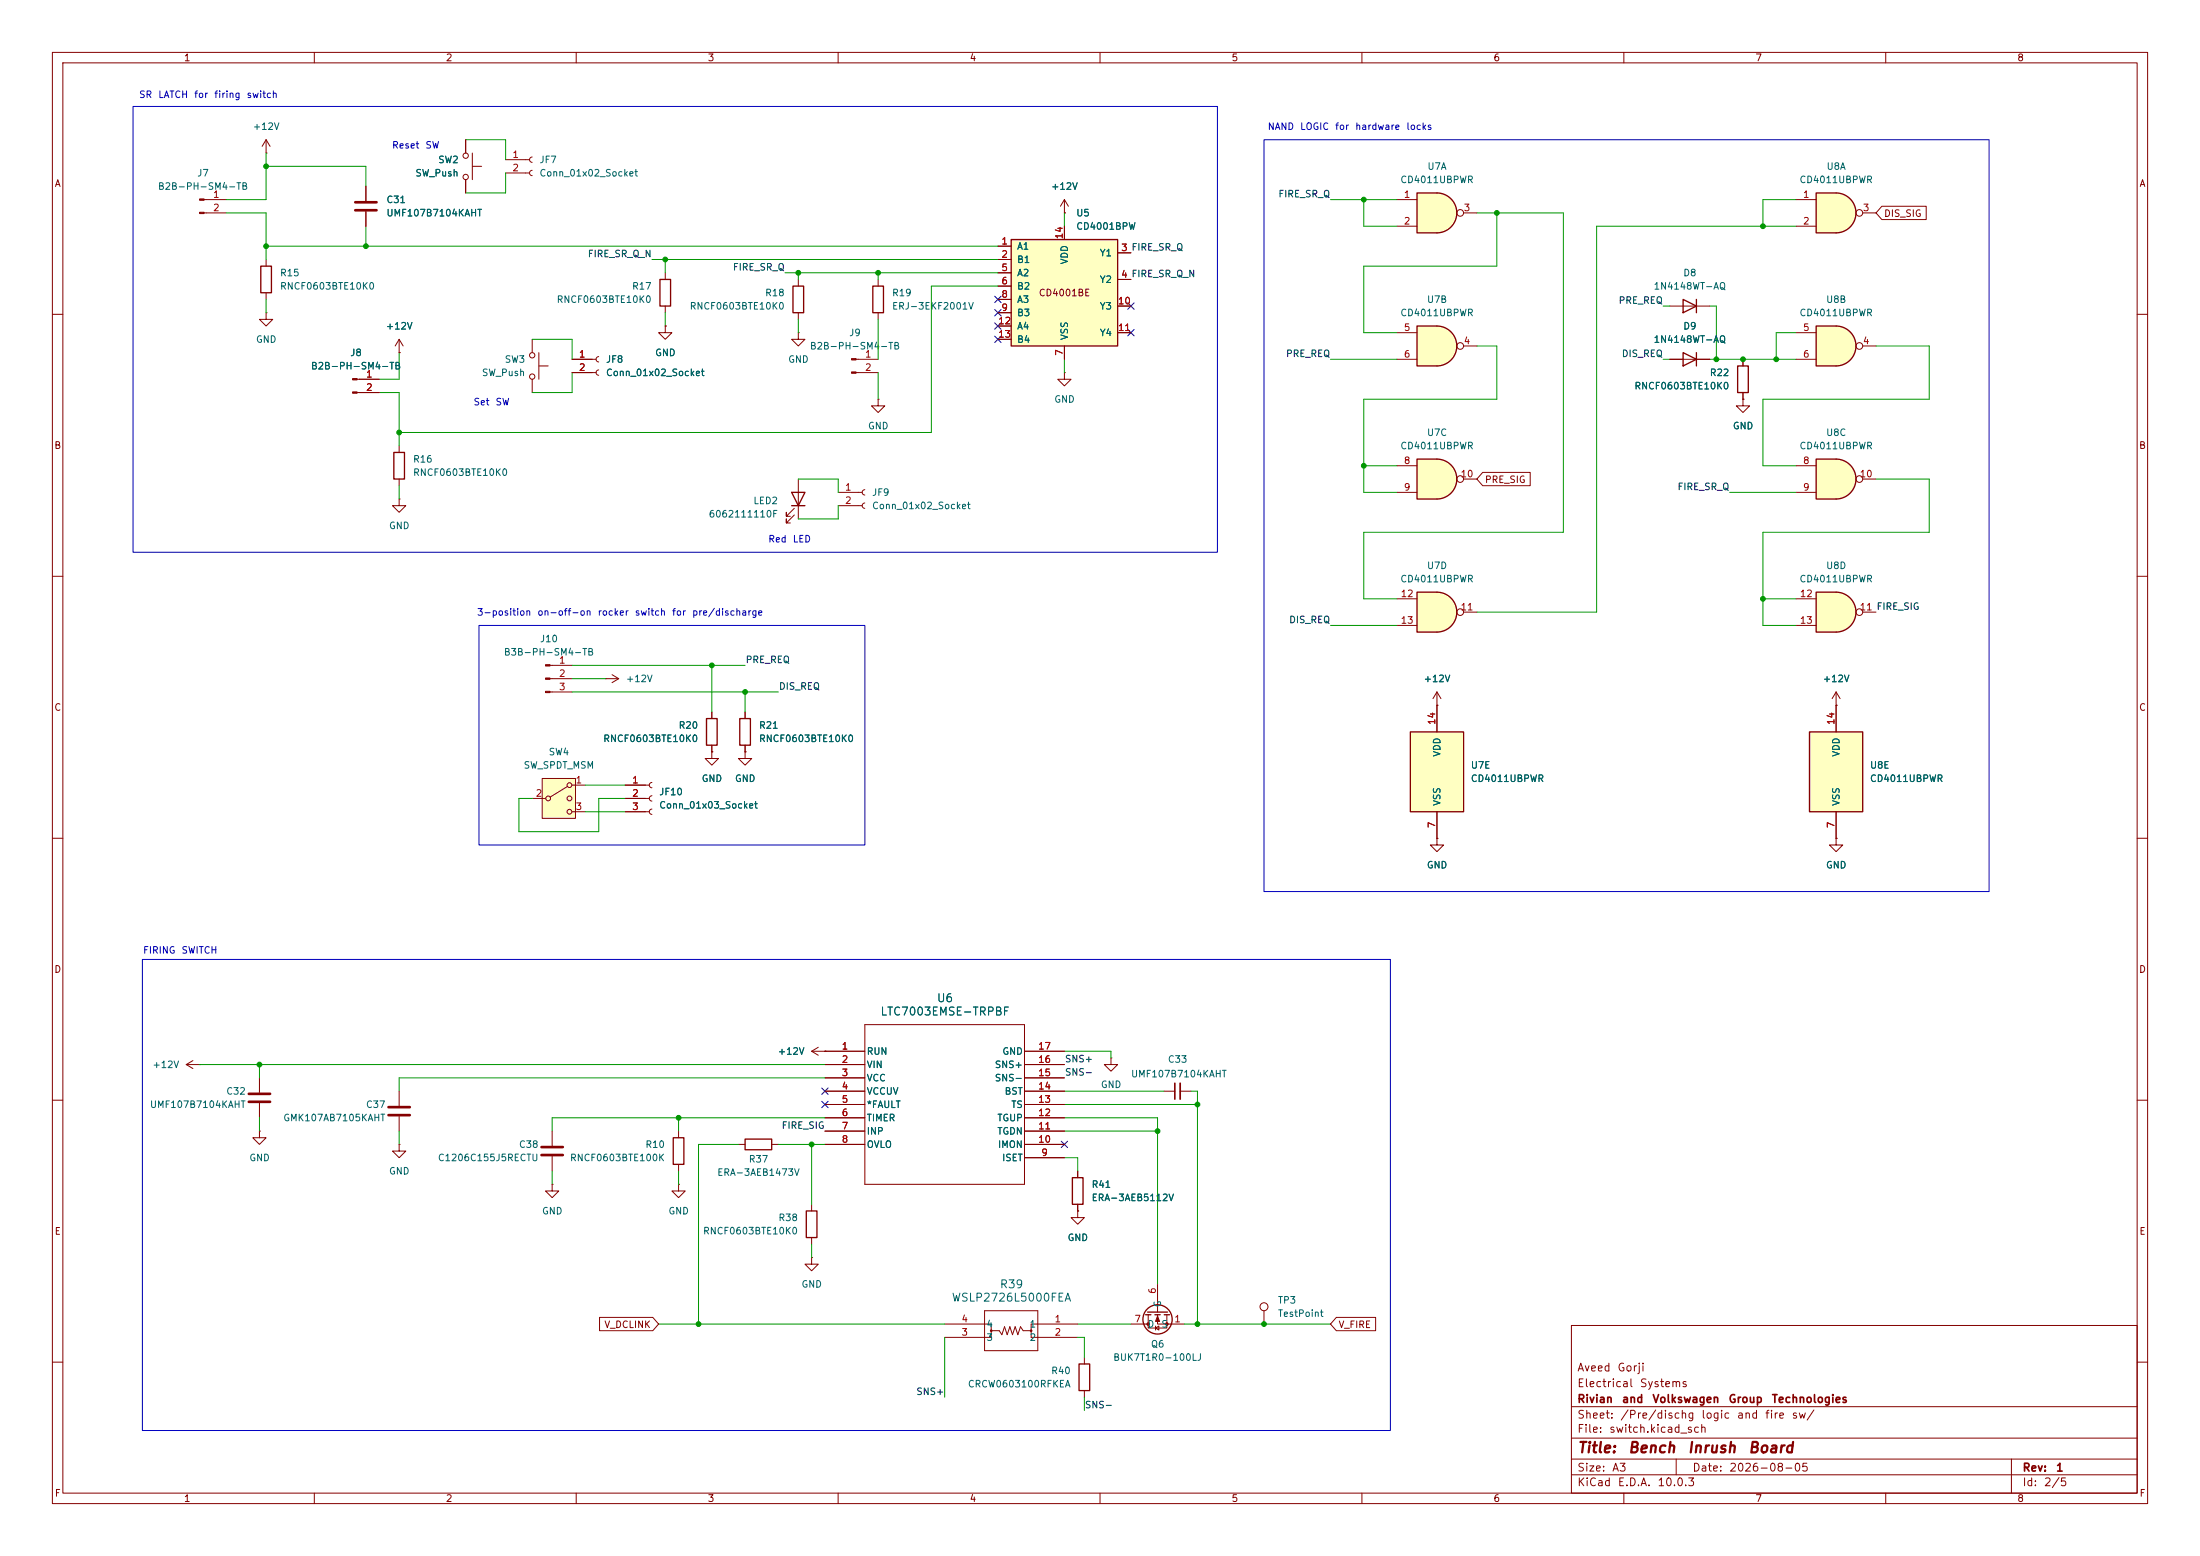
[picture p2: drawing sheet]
<svg xmlns="http://www.w3.org/2000/svg" width="420mm" height="297mm" viewBox="0 0 420 297" stroke-linecap="round" stroke-linejoin="round" font-family="sans-serif">
<g fill="none" stroke="#840000" stroke-width=".19">
<path d="M10 10h400v277h-400zM12 12h396v273h-396zM60 10v2M110 10v2M160 10v2M210 10v2M260 10v2M310 10v2M360 10v2M69.8 35.6v2.8M69.8 40.4v2.8M10 60h2"/>
<path d="M408 60h2M10 110h2M408 110h2M10 160h2M408 160h2M10 210h2M408 210h2M300 253h108v32h-108zM10 260h2M300 278.5h108M300 274.5h108M300 268.5h108"/>
<path d="M320 278.5v3M384 278.5v6.5M408 260h2M60 285v2M110 285v2M160 285v2M210 285v2M260 285v2M300 281.5h108M310 285v2M360 285v2"/>
</g>
<path d="M67.8 38.6h4.1M67.8 40.1h4.1" fill="none" stroke="#840000" stroke-width=".51"/>
<path d="M274.3 113a3.8 3.8 0 0 1 3.8 3.8 3.8 3.8 0 0 1-3.8 3.9z" fill="#ffffc2" stroke="#ffffc2" stroke-width=".19"/>
<path d="M270.5 113h3.8v7.7h-3.8z" fill="#ffffc2"/>
<path d="M270.5 113h3.8a3.8 3.8 0 0 1 3.8 3.8 3.8 3.8 0 0 1-3.8 3.9h-3.8z" fill="none" stroke="#840000" stroke-width=".25"/>
<g fill="none" stroke="#840000" stroke-width=".19">
<path d="M266.7 114.3h3.8M266.7 119.4h3.8M279.4 116.8h2.5"/>
<circle cx="278.8" cy="116.8" r=".63"/>
</g>
<path d="M269.2 139.7h10.2v15.2h-10.2z" fill="#ffffc2"/>
<path d="M151.1 94h2.6l-1.3 2.5zM151.1 96.5h2.6M269.2 139.7h10.2v15.2h-10.2zM206 260.3h2v5.1h-2z" fill="none" stroke="#840000" stroke-width=".25"/>
<g fill="none" stroke="#840000" stroke-width=".19">
<path d="M163.4 68.6h4.2M163.4 71.1h4.2M151.6 98.3l-1.5 1.5v-.7v.7h.8M151.6 97l-1.5 1.6v-.8v.8h.8M152.4 91.4v7.7M105 129.5h4.2M105 127h4.2M105 132.1h4.2M115.6 129.5h.1M115.6 129.5h2.5M116.8 128.8l1.3 .7M118.1 129.5l-1.3 .8"/>
<path d="M274.3 134.6h.1M274.3 132.1v7.6M274.3 132.1l-.7 1.3M274.3 132.1l.8 1.3M350.5 134.6h.1M350.5 132.1l-.7 1.3M350.5 132.1l.8 1.3M350.5 132.1v2.5M274.3 154.9v5.1M207 259.1v1.2M207 265.4v1.3"/>
</g>
<g fill="#840000" stroke="#840000" stroke-width=".19">
<path d="M104.1 126.9h.9v.2h-.9z"/>
<path d="M104.1 129.4h.9v.3h-.9z"/>
<path d="M104.1 132h.9v.2h-.9z"/>
<path d="M162.6 68.5h.8v.2h-.8z"/>
<path d="M162.6 71h.8v.2h-.8z"/>
</g>
<path d="M345.4 139.7h10.2v15.2h-10.2z" fill="#ffffc2"/>
<path d="M345.4 139.7h10.2v15.2h-10.2z" fill="none" stroke="#840000" stroke-width=".25"/>
<path d="M350.5 134.6v5.1M350.5 154.9v5.1" fill="none" stroke="#840000" stroke-width=".19"/>
<path d="M350.5 113a3.8 3.8 0 0 1 3.8 3.8 3.8 3.8 0 0 1-3.8 3.9z" fill="#ffffc2" stroke="#ffffc2" stroke-width=".19"/>
<path d="M346.7 113h3.8v7.7h-3.8z" fill="#ffffc2"/>
<path d="M346.7 113h3.8a3.8 3.8 0 0 1 3.8 3.8 3.8 3.8 0 0 1-3.8 3.9h-3.8z" fill="none" stroke="#840000" stroke-width=".25"/>
<g fill="none" stroke="#840000" stroke-width=".19">
<path d="M342.9 114.3h3.8M342.9 119.4h3.8M355.6 116.8h2.5M350.5 160v1.3h1.3l-1.3 1.3-1.3-1.3h1.3M350.5 160h.1"/>
<circle cx="355" cy="116.8" r=".63"/>
</g>
<path d="M350.5 87.6a3.8 3.8 0 0 1 3.8 3.8 3.8 3.8 0 0 1-3.8 3.9z" fill="#ffffc2" stroke="#ffffc2" stroke-width=".19"/>
<path d="M346.7 87.6h3.8v7.7h-3.8z" fill="#ffffc2"/>
<path d="M346.7 87.6h3.8a3.8 3.8 0 0 1 3.8 3.8 3.8 3.8 0 0 1-3.8 3.9h-3.8z" fill="none" stroke="#840000" stroke-width=".25"/>
<g fill="none" stroke="#840000" stroke-width=".19">
<path d="M342.9 88.9h3.8M342.9 94h3.8M355.6 91.4h2.5"/>
<circle cx="355" cy="91.4" r=".63"/>
</g>
<path d="M350.5 36.8a3.8 3.8 0 0 1 3.8 3.8 3.8 3.8 0 0 1-3.8 3.9z" fill="#ffffc2" stroke="#ffffc2" stroke-width=".19"/>
<path d="M346.7 36.8h3.8v7.7h-3.8z" fill="#ffffc2"/>
<path d="M346.7 36.8h3.8a3.8 3.8 0 0 1 3.8 3.8 3.8 3.8 0 0 1-3.8 3.9h-3.8z" fill="none" stroke="#840000" stroke-width=".25"/>
<g fill="none" stroke="#840000" stroke-width=".19">
<path d="M342.9 38.1h3.8M342.9 43.2h3.8M355.6 40.6h2.5M35.6 203.2l1.2 .8M35.6 203.2h2.5M36.8 202.4l-1.2 .8M38.1 203.2h.1M49.5 205.7v2.8M49.5 210.6v2.8"/>
<circle cx="355" cy="40.6" r=".63"/>
</g>
<path d="M47.5 210.3h4.1M47.5 208.8h4.1" fill="none" stroke="#840000" stroke-width=".51"/>
<path d="M350.5 62.2a3.8 3.8 0 0 1 3.8 3.8 3.8 3.8 0 0 1-3.8 3.9z" fill="#ffffc2" stroke="#ffffc2" stroke-width=".19"/>
<path d="M346.7 62.2h3.8v7.7h-3.8z" fill="#ffffc2"/>
<path d="M49.8 50.8h2v5.1h-2zM126 53.3h2v5.1h-2zM321.3 57.2l2.5 1.2-2.5 1.3zM323.8 57.2v2.5M321.3 67.3l2.5 1.3-2.5 1.3zM323.8 67.3v2.6M331.7 69.9h2.1v5h-2.1zM346.7 62.2h3.8a3.8 3.8 0 0 1 3.8 3.8 3.8 3.8 0 0 1-3.8 3.9h-3.8zM75.2 86.4h2v5h-2zM128.5 217.2h2.1v5h-2.1z" fill="none" stroke="#840000" stroke-width=".25"/>
<g fill="none" stroke="#840000" stroke-width=".19">
<path d="M39 38.1h4.2M50.8 29.2h.1M50.8 26.7v2.5M50.8 26.7l-.8 1.2M50.8 26.7l.8 1.2M88.9 26.7v2.5M88.9 34.3v2.5M90.2 31.8h1.7M90.2 29.2v5.1M96.5 30.5h4.6M96.5 33h4.6M101.6 30l-.4 .1-.1 .4 .1 .3 .4 .2"/>
<path d="M101.6 32.5l-.4 .2-.1 .3 .1 .4 .4 .1M39 40.6h4.2M50.8 59.7v1.3h1.3l-1.3 1.2-1.3-1.2h1.3M50.8 59.7h.1M50.8 49.5v1.3M50.8 55.9v1.3M127 52.1v1.2M127 58.4v1.3M318.8 58.4h7.6M68.2 72.4h4.2M68.2 74.9h4.2M76.2 67.3h.1"/>
<path d="M76.2 64.8v2.5M76.2 64.8l-.8 1.2M76.2 64.8l.8 1.2M101.6 64.8v2.5M101.6 72.4v2.5M102.9 69.9h1.7M102.9 67.3v5.1M109.2 68.6h4.6M109.2 71.1h4.6M114.3 68.1l-.4 .1-.1 .4 .1 .3 .4 .2M114.3 70.6l-.4 .2-.1 .3 .1 .4 .4 .1M318.8 68.6h7.6"/>
<path d="M332.7 76.2v1.3h1.3l-1.3 1.2-1.2-1.2h1.2M332.7 76.2h.1M332.7 68.6v1.3M332.7 74.9v1.3M342.9 63.5h3.8M342.9 68.6h3.8M355.6 66h2.5M76.2 95.3v1.2h1.3l-1.3 1.3-1.3-1.3h1.3M76.2 95.3h.1M76.2 85.1v1.3M76.2 91.4v1.3M160 94h4.6"/>
<path d="M160 96.5h4.6M165.1 93.5l-.4 .1-.1 .4 .1 .3 .4 .2M165.1 96l-.4 .2-.1 .3 .1 .4 .4 .1M129.5 215.9v1.3M222.2 208.3h2.1M225.3 208.3h2M105.4 226.1v1.2h1.3l-1.3 1.3-1.3-1.3h1.3M105.4 226.1h.1M129.5 226.1v1.2h1.3l-1.3 1.3-1.2-1.3h1.2M129.5 226.1h.1M129.5 222.2v1.3"/>
<circle cx="88.9" cy="29.7" r=".51"/>
<circle cx="88.9" cy="33.8" r=".51"/>
<circle cx="101.6" cy="67.8" r=".51"/>
<circle cx="101.6" cy="71.9" r=".51"/>
<circle cx="355" cy="66" r=".63"/>
</g>
<g fill="#840000" stroke="#840000" stroke-width=".19">
<path d="M67.3 72.3h.9v.2h-.9z"/>
<path d="M67.3 74.8h.9v.3h-.9z"/>
<path d="M38.1 38h.9v.2h-.9z"/>
<path d="M38.1 40.5h.9v.3h-.9z"/>
</g>
<path d="M224.3 206.8v3" fill="none" stroke="#840000" stroke-width=".3"/>
<path d="M225.3 206.8v3" fill="none" stroke="#840000" stroke-width=".33"/>
<path d="M274.3 62.2a3.8 3.8 0 0 1 3.8 3.8 3.8 3.8 0 0 1-3.8 3.9z" fill="#ffffc2" stroke="#ffffc2" stroke-width=".19"/>
<path d="M270.5 62.2h3.8v7.7h-3.8z" fill="#ffffc2"/>
<path d="M270.5 62.2h3.8a3.8 3.8 0 0 1 3.8 3.8 3.8 3.8 0 0 1-3.8 3.9h-3.8z" fill="none" stroke="#840000" stroke-width=".25"/>
<g fill="none" stroke="#840000" stroke-width=".19">
<path d="M266.7 63.5h3.8M266.7 68.6h3.8M279.4 66h2.5"/>
<circle cx="278.8" cy="66" r=".63"/>
</g>
<path d="M274.3 87.6a3.8 3.8 0 0 1 3.8 3.8 3.8 3.8 0 0 1-3.8 3.9z" fill="#ffffc2" stroke="#ffffc2" stroke-width=".19"/>
<path d="M270.5 87.6h3.8v7.7h-3.8z" fill="#ffffc2"/>
<path d="M270.5 87.6h3.8a3.8 3.8 0 0 1 3.8 3.8 3.8 3.8 0 0 1-3.8 3.9h-3.8zM134.9 137.2h2v5h-2zM141.2 137.2h2.1v5h-2.1zM142.2 217.4h5.1v2.1h-5.1zM153.9 231.1h2.1v5.1h-2.1z" fill="none" stroke="#840000" stroke-width=".25"/>
<g fill="none" stroke="#840000" stroke-width=".19">
<path d="M266.7 88.9h3.8M266.7 94h3.8M279.4 91.4h2.5M135.9 135.9v1.3M142.2 135.9v1.3M119.4 149.9h4.6M119.4 152.4h4.6M119.4 154.9h4.6M124.5 149.4l-.4 .1-.1 .4 .1 .3 .4 .2M124.5 151.9l-.4 .1-.1 .4 .1 .4 .4 .1M124.5 154.4l-.4 .2-.1 .3 .1 .4 .4 .1M135.9 143.5v1.3h1.3l-1.3 1.3-1.3-1.3h1.3"/>
<path d="M135.9 143.5h.1M135.9 142.2v1.3M142.2 143.5v1.3h1.3l-1.3 1.3-1.2-1.3h1.2M142.2 143.5h.1M142.2 142.2v1.3M141 218.4h1.2M147.3 218.4h1.3M154.9 229.9v1.2M154.9 236.2v1.3M154.9 240v1.3h1.3l-1.3 1.3-1.2-1.3h1.2M154.9 240h.1"/>
<circle cx="278.8" cy="91.4" r=".63"/>
</g>
<path d="M103.5 148.6h6.4v7.6h-6.4z" fill="#ffffc2"/>
<g fill="none" stroke="#840000" stroke-width=".19">
<path d="M203.2 38.1l-.8 1.3M203.2 38.1l.8 1.3M203.2 38.1v2.5M203.2 40.6h.1M101.6 152.4h2.5M103.5 148.6h6.4v7.6h-6.4zM108.3 150.1l-3.3 2M109.2 149.9h2.6M109.2 154.9h2.6M274.3 160v1.3h1.3l-1.3 1.3-1.3-1.3h1.3M274.3 160h.1M156.2 199.9l-1.3 .8"/>
<path d="M49.5 215.9v1.3h1.3l-1.3 1.2-1.2-1.2h1.2M49.5 215.9h.1M76.2 218.4v1.3h1.3l-1.3 1.3-1.3-1.3h1.3M76.2 218.4h.1M76.2 208.3v2.8M76.2 213.1v2.8M105.4 215.9v2.8M154.9 200.7l1.3 .7M154.9 200.7h2.6M157.5 200.7h.1M105.4 220.7v2.8"/>
<circle cx="104.6" cy="152.4" r=".46"/>
<circle cx="108.7" cy="154.9" r=".46"/>
<circle cx="108.7" cy="149.9" r=".46"/>
<circle cx="108.7" cy="152.4" r=".46"/>
</g>
<path d="M74.2 212.9h4M74.2 211.3h4M103.4 218.9h4M103.4 220.5h4" fill="none" stroke="#840000" stroke-width=".51"/>
<path d="M193 45.7h20.4v20.3h-20.4z" fill="#ffffc2"/>
<path d="M193 45.7h20.4v20.3h-20.4z" fill="none" stroke="#840000" stroke-width=".25"/>
<g fill="none" stroke="#840000" stroke-width=".19">
<path d="M190.5 47h2.5M190.5 49.5h2.5M190.5 52.1h2.5M190.5 54.6h2.5M190.5 57.2h2.5M190.5 59.7h2.5M203.2 43.2v2.5M213.4 48.3h2.5M213.4 53.3h2.5M213.4 58.4h2.5M190.5 62.2h2.5M190.5 64.8h2.5"/>
<path d="M203.2 71.1v1.3h1.3l-1.3 1.3-1.3-1.3h1.3M203.2 71.1h.1M203.2 66v2.6M213.4 63.5h2.5"/>
</g>
<path d="M274.3 36.8a3.8 3.8 0 0 1 3.8 3.8 3.8 3.8 0 0 1-3.8 3.9z" fill="#ffffc2" stroke="#ffffc2" stroke-width=".19"/>
<path d="M270.5 36.8h3.8v7.7h-3.8z" fill="#ffffc2"/>
<g fill="none" stroke="#840000" stroke-width=".25">
<path d="M270.5 36.8h3.8a3.8 3.8 0 0 1 3.8 3.8 3.8 3.8 0 0 1-3.8 3.9h-3.8zM151.4 54.6h2v5.1h-2zM166.6 54.6h2.1v5.1h-2.1zM204.7 224.8h2.1v5.1h-2.1zM218.7 251h1M219.1 250.4h3.8M220.5 251h1M222.2 251h1.1"/>
<circle cx="189.2" cy="254" r=".13"/>
<circle cx="196.8" cy="254" r=".13"/>
<circle cx="221" cy="251.8" r="2.79"/>
</g>
<g fill="none" stroke="#840000" stroke-width=".19">
<path d="M69.8 35.6v2.8M88.9 26.7v2.5M88.9 34.3v2.5M266.7 38.1h3.8M359.3 39.4h8.4v2.5h-8.4l-1.2-1.3zM69.8 40.4v2.8M152.4 53.3v1.3M152.4 59.7v1.3M167.6 53.3v1.3M167.6 59.7v1.3M190.5 47h2.5M190.5 49.5h2.5"/>
<path d="M190.5 52.1h2.5M190.5 54.6h2.5M190.5 57.2h2.5M190.5 59.7h2.5M203.2 40.6h.1M203.2 43.2v2.5M213.4 48.3h2.5M213.4 53.3h2.5M213.4 58.4h2.5M266.7 43.2h3.8M279.4 40.6h2.5M68.6 72.4h3.8"/>
<path d="M68.6 74.9h3.8M76.2 67.3h.1M109.2 68.6h3.8M109.2 71.1h3.8M127 62.2v1.3h1.3l-1.3 1.3-1.3-1.3h1.3M127 62.2h.1M152.4 63.5v1.3h1.3l-1.3 1.2-1.3-1.2h1.3M152.4 63.5h.1M167.6 76.2v1.3h1.3l-1.3 1.2-1.2-1.2h1.2M167.6 76.2h.1M190.5 62.2h2.5M190.5 64.8h2.5"/>
<path d="M203.2 66v2.6M213.4 63.5h2.5M318.8 68.6h2.5M323.8 68.6h2.6M332.7 76.2h.1M332.7 68.6v1.3M332.7 74.9v1.3M283.1 90.2h9v2.5h-9l-1.2-1.3zM135.9 135.9v1.3M142.2 135.9v1.3M274.3 134.6h.1M274.3 134.6v5.1"/>
<path d="M350.5 134.6h.1M350.5 134.6v5.1M119.4 149.9h3.8M119.4 152.4h3.8M119.4 154.9h3.8M135.9 143.5h.1M135.9 142.2v1.3M142.2 143.5h.1M142.2 142.2v1.3M274.3 154.9v5.1M350.5 154.9v5.1M274.3 160h.1"/>
<path d="M350.5 160h.1M165.1 195.6h30.5v30.5h-30.5zM157.5 200.7h.1M157.5 200.7h7.6M157.5 203.2h7.6M157.5 205.7h7.6M157.5 208.3h7.6M157.5 210.8h7.6M157.5 213.4h7.6M157.5 215.9h7.6M157.5 218.4h7.6M195.6 200.7h7.6"/>
<path d="M195.6 203.2h7.6M195.6 205.7h7.6M195.6 208.3h7.6M195.6 210.8h7.6M195.6 213.4h7.6M195.6 215.9h7.6M195.6 218.4h7.6M212.1 201.9v1.3h1.3l-1.3 1.3-1.3-1.3h1.3M212.1 201.9h.1M195.6 221h7.6M205.7 231.1v1.3h1.3l-1.3 1.3-1.2-1.3h1.2M205.7 231.1h.1"/>
<path d="M205.7 223.5v1.3M205.7 229.9v1.2M114.5 251.5h10.1l1.1 1.2-1.1 1.3h-10.1zM180.3 252.7h8.9v2.6h-8.9M188 250.2h10.1v7.6h-10.1zM189.2 254h1.6l.5 .8 .5-1.6 .5 1.6 .5-1.6 .5 1.6 .5-1.6 .5 1.6 .5-1.6 .5 .8h1.5M205.7 252.7h-8.9v2.6h8.9M215.9 252.7h3.3M219.2 251v2.5h3.6v-2.5M220.6 253.5l.6-.4v.8zM220.6 253.1v.8M221 251v1.7h5.1"/>
<path d="M221 245.1v5.3M241.3 250.2v2.5M255.1 251.5h7.5v2.5h-7.5l-1.1-1.3z"/>
<circle cx="278.8" cy="40.6" r=".63"/>
<circle cx="241.3" cy="249.4" r=".76"/>
</g>
<g fill="#840000" stroke="#840000" stroke-width=".19">
<path d="M221 251.2l.4 1h-.8z"/>
<circle cx="219.2" cy="252.7" r=".25"/>
<circle cx="222.8" cy="252.7" r=".25"/>
</g>
<g fill="none" stroke="#009600" stroke-width=".19">
<path d="M50.8 31.8h19v3.8M50.8 29.2v8.9h-7.6M88.9 26.7h7.6v3.8M96.5 33v3.8h-7.6M254 38.1h12.7M260.3 38.1v5.1h6.4M342.9 38.1h-6.4v5.1M43.2 40.6h7.6v8.9M50.8 57.2v2.5M50.8 47h139.7M69.8 43.2v3.8M124.5 49.5h66"/>
<path d="M127 49.5v2.6M127 59.7v2.5M149.9 52.1h40.6M152.4 52.1v1.2M167.6 52.1v1.2M190.5 54.6h-12.7v28h-101.6M203.2 40.6v2.6M281.9 40.6h16.5v61h-38.1v12.7h6.4M285.7 40.6v10.2h-25.4v12.7h6.4M317.5 58.4h1.3M326.4 58.4h1.3v10.2M342.9 43.2h-38.1v73.6h-22.9"/>
<path d="M72.4 74.9h3.8v10.2M76.2 67.3v5.1h-3.8M101.6 64.8h7.6v3.8M109.2 71.1v3.8h-7.6M152.4 61v2.5M167.6 61v7.6M167.6 71.1v5.1M203.2 68.6v2.5M254 68.6h12.7M281.9 66h3.8v10.2h-25.4v17.8h6.4M317.5 68.6h1.3M326.4 68.6h16.5"/>
<path d="M342.9 63.5h-3.8v5.1M358.1 66h10.2v10.2h-31.8v12.7h6.4M76.2 92.7v2.6M152.4 91.4h7.6v2.6M160 96.5v2.6h-7.6M260.3 88.9h6.4M330.2 94h12.7M358.1 91.4h10.2v10.2h-31.8v17.8h6.4M254 119.4h12.7M336.5 114.3h6.4M109.2 127h33M109.2 132.1h39.4"/>
<path d="M109.2 129.5h6.4M135.9 127v8.9M142.2 132.1v3.8M101.6 152.4h-2.5v6.4h15.2v-6.4h5.1M111.8 149.9h7.6M111.8 154.9h7.6M38.1 203.2h119.4M49.5 203.2v2.5M49.5 213.4v2.5M76.2 215.9v2.5M129.5 213.4v2.5M141 218.4h-7.7v34.3"/>
<path d="M148.6 218.4h8.9M154.9 218.4v11.5M157.5 205.7h-81.3v2.6M157.5 213.4h-52.1v2.5M203.2 208.3h19M203.2 213.4h17.8v31.7M203.2 210.8h25.4M203.2 200.7h8.9v1.2M203.2 215.9h17.8M227.3 208.3h1.3v44.4M105.4 223.5v2.6M129.5 223.5v2.6"/>
<path d="M154.9 237.5v2.5M203.2 221h2.5v2.5M125.7 252.7h54.6M180.3 255.3v11.4M205.7 252.7h10.2M205.7 255.3h1.3v3.8M226.1 252.7h27.9M207 266.7v2.5"/>
</g>
<g fill="none" stroke="#000084" stroke-width=".19">
<path d="M189.9 56.5l1.2 1.3M189.9 59.1l1.2 1.2M191.1 56.5l-1.2 1.3M191.1 59.1l-1.2 1.2M215.3 57.8l1.2 1.2M216.5 57.8l-1.2 1.2M189.9 61.6l1.2 1.2M189.9 64.2l1.2 1.2M191.1 61.6l-1.2 1.2M191.1 64.2l-1.2 1.2M215.3 62.9l1.2 1.2M216.5 62.9l-1.2 1.2"/>
<path d="M156.9 210.2l1.2 1.2M156.9 207.7l1.2 1.2M158.1 210.2l-1.2 1.2M158.1 207.7l-1.2 1.2M202.6 217.8l1.2 1.2M203.8 217.8l-1.2 1.2"/>
</g>
<path d="M25.4 20.3h207v85.1h-207zM241.3 26.7h138.4v143.5h-138.4zM91.4 119.4h73.7v41.9h-73.7zM27.2 183.1h238.2v89.9h-238.2z" fill="none" stroke="#0000c2" stroke-width=".19"/>
<g fill="#009600" stroke="#009600" stroke-width=".19">
<circle cx="69.8" cy="47" r=".46"/>
<circle cx="50.8" cy="31.8" r=".46"/>
<circle cx="50.8" cy="47" r=".46"/>
<circle cx="129.5" cy="213.4" r=".46"/>
<circle cx="76.2" cy="82.6" r=".46"/>
<circle cx="135.9" cy="127" r=".46"/>
<circle cx="142.2" cy="132.1" r=".46"/>
<circle cx="49.5" cy="203.2" r=".46"/>
<circle cx="127" cy="49.5" r=".46"/>
<circle cx="152.4" cy="52.1" r=".46"/>
<circle cx="167.6" cy="52.1" r=".46"/>
<circle cx="133.3" cy="252.7" r=".46"/>
<circle cx="228.6" cy="210.8" r=".46"/>
<circle cx="241.3" cy="252.7" r=".46"/>
<circle cx="228.6" cy="252.7" r=".46"/>
<circle cx="154.9" cy="218.4" r=".46"/>
<circle cx="221" cy="215.9" r=".46"/>
<circle cx="260.3" cy="38.1" r=".46"/>
<circle cx="285.7" cy="40.6" r=".46"/>
<circle cx="260.3" cy="88.9" r=".46"/>
<circle cx="327.7" cy="68.6" r=".46"/>
<circle cx="332.7" cy="68.6" r=".46"/>
<circle cx="339.1" cy="68.6" r=".46"/>
<circle cx="336.5" cy="114.3" r=".46"/>
<circle cx="336.5" cy="43.2" r=".46"/>
</g>
<g font-size="2" fill="#840000">
<text x="301" y="277.8">Title:</text>
<text x="310.7" y="277.8">Bench</text>
<text x="322" y="277.8">Inrush</text>
<text x="333.6" y="277.8">Board</text>
</g>
<g font-size="1.5" fill="#006464">
<text x="178.7" y="191.7">U6</text>
<text x="168" y="194.2">LTC7003EMSE-TRPBF</text>
<text x="181.6" y="248.8">WSLP2726L5000FEA</text>
<text x="190.8" y="246.3">R39</text>
</g>
<g font-size="1.5" fill="#840000">
<text x="301" y="262.1">Aveed</text>
<text x="308.6" y="262.1">Gorji</text>
<text x="301" y="268.1">Rivian</text>
<text x="301" y="265.1">Electrical</text>
<text x="309.5" y="268.1">and</text>
<text x="312.9" y="265.1">Systems</text>
<text x="315.3" y="268.1">Volkswagen</text>
<text x="329.9" y="268.1">Group</text>
<text x="338.1" y="268.1">Technologies</text>
<text x="301" y="273.8">File:</text>
<text x="301" y="271.1">Sheet:</text>
<text x="307.1" y="273.8">switch.kicad_sch</text>
<text x="309.2" y="271.1">/Pre/dischg</text>
<text x="324.7" y="271.1">logic</text>
<text x="331.5" y="271.1">and</text>
<text x="336.8" y="271.1">fire</text>
<text x="341.9" y="271.1">sw/</text>
<text x="301" y="281.2">Size:</text>
<text x="307.6" y="281.2">A3</text>
<text x="323" y="281.2">Date:</text>
<text x="330" y="281.2">2026-08-05</text>
<text x="386" y="281.2">Rev:</text>
<text x="392.4" y="281.2">1</text>
<text x="301" y="284">KiCad</text>
<text x="308.7" y="284">E.D.A.</text>
<text x="316.3" y="284">10.0.3</text>
<text x="386" y="284">Id:</text>
<text x="390.1" y="284">2/5</text>
</g>
<g font-size="1.3" fill="#840000">
<text x="35" y="12">1</text>
<text x="85" y="12">2</text>
<text x="135" y="12">3</text>
<text x="185" y="12">4</text>
<text x="235" y="12">5</text>
<text x="285" y="12">6</text>
<text x="335" y="12">7</text>
<text x="385" y="12">8</text>
<text x="10.3" y="36">A</text>
<text x="408.3" y="36">A</text>
<text x="359.6" y="41.7">DIS_SIG</text>
<text x="198.2" y="56.9">CD4001BE</text>
<text x="10.3" y="86">B</text>
<text x="408.2" y="86">B</text>
<text x="283.4" y="92.5">PRE_SIG</text>
<text x="10.3" y="136">C</text>
<text x="408.2" y="136">C</text>
<text x="10.3" y="186">D</text>
<text x="408.2" y="186">D</text>
<text x="10.3" y="236">E</text>
<text x="408.3" y="236">E</text>
<text x="115.3" y="253.8">V_DCLINK</text>
<text x="255.4" y="253.8">V_FIRE</text>
<text x="10.3" y="286">F</text>
<text x="35" y="287">1</text>
<text x="85" y="287">2</text>
<text x="135" y="287">3</text>
<text x="185" y="287">4</text>
<text x="235" y="287">5</text>
<text x="285" y="287">6</text>
<text x="335" y="287">7</text>
<text x="385" y="287">8</text>
<text x="408.3" y="286">F</text>
</g>
<g font-size="1.3" fill="#0000c2">
<text x="26.4" y="19">SR</text>
<text x="30.1" y="19">LATCH</text>
<text x="37" y="19">for</text>
<text x="40.8" y="19">firing</text>
<text x="47" y="19">switch</text>
<text x="74.7" y="28.7">Reset</text>
<text x="81.1" y="28.7">SW</text>
<text x="241.9" y="25.1">NAND</text>
<text x="248.1" y="25.1">LOGIC</text>
<text x="254.8" y="25.1">for</text>
<text x="258.6" y="25.1">hardware</text>
<text x="268.4" y="25.1">locks</text>
<text x="90.3" y="77.7">Set</text>
<text x="94.5" y="77.7">SW</text>
<text x="146.6" y="103.8">Red</text>
<text x="151.2" y="103.8">LED</text>
<text x="91" y="117.8">3-position</text>
<text x="102.5" y="117.8">on-off-on</text>
<text x="114" y="117.8">rocker</text>
<text x="121.1" y="117.8">switch</text>
<text x="128.2" y="117.8">for</text>
<text x="132" y="117.8">pre/discharge</text>
<text x="27.2" y="182.3">FIRING</text>
<text x="34.5" y="182.3">SWITCH</text>
</g>
<g font-size="1.3" fill="#006464">
<text x="48.2" y="25.1">+12V</text>
<text x="37.5" y="34">J7</text>
<text x="79.2" y="34">SW_Push</text>
<text x="83.5" y="31.5">SW2</text>
<text x="102.9" y="31.5">JF7</text>
<text x="102.9" y="34">Conn_01x02_Socket</text>
<text x="267.2" y="35.3">CD4011UBPWR</text>
<text x="272.4" y="32.7">U7A</text>
<text x="343.4" y="35.3">CD4011UBPWR</text>
<text x="348.6" y="32.7">U8A</text>
<text x="30" y="36.5">B2B-PH-SM4-TB</text>
<text x="73.7" y="41.6">UMF107B7104KAHT</text>
<text x="73.7" y="39.1">C31</text>
<text x="200.6" y="36.5">+12V</text>
<text x="205.4" y="41.6">U5</text>
<text x="194.1" y="48">A1</text>
<text x="205.4" y="44.2">CD4001BPW</text>
<text x="53.3" y="53">R15</text>
<text x="194.1" y="50.5">B1</text>
<text x="194.1" y="53">A2</text>
<text x="204.2" y="50.6" transform="rotate(-90 204.2 50.6)">VDD</text>
<text x="209.8" y="49.2">Y1</text>
<text x="321.2" y="53">D8</text>
<text x="53.3" y="55.6">RNCF0603BTE10K0</text>
<text x="106.2" y="58.1">RNCF0603BTE10K0</text>
<text x="120.6" y="55.6">R17</text>
<text x="131.6" y="59.4">RNCF0603BTE10K0</text>
<text x="146" y="56.9">R18</text>
<text x="170.2" y="59.4">ERJ-3EKF2001V</text>
<text x="170.2" y="56.9">R19</text>
<text x="194.1" y="55.6">B2</text>
<text x="194.1" y="58.1">A3</text>
<text x="209.8" y="54.3">Y2</text>
<text x="209.8" y="59.4">Y3</text>
<text x="272.3" y="58.1">U7B</text>
<text x="315.6" y="55.6">1N4148WT-AQ</text>
<text x="348.5" y="58.1">U8B</text>
<text x="48.8" y="65.7">GND</text>
<text x="73.6" y="63.2">+12V</text>
<text x="162" y="64.5">J9</text>
<text x="194.1" y="60.7">B3</text>
<text x="194.1" y="63.2">A4</text>
<text x="194.1" y="65.7">B4</text>
<text x="204.2" y="65" transform="rotate(-90 204.2 65)">VSS</text>
<text x="209.8" y="64.5">Y4</text>
<text x="267.2" y="60.7">CD4011UBPWR</text>
<text x="315.6" y="65.7">1N4148WT-AQ</text>
<text x="321.2" y="63.2">D9</text>
<text x="343.4" y="60.7">CD4011UBPWR</text>
<text x="59.3" y="70.8">B2B-PH-SM4-TB</text>
<text x="66.8" y="68.3">J8</text>
<text x="96.2" y="69.6">SW3</text>
<text x="115.6" y="69.6">JF8</text>
<text x="125" y="68.3">GND</text>
<text x="150.4" y="69.6">GND</text>
<text x="154.5" y="67">B2B-PH-SM4-TB</text>
<text x="91.9" y="72.1">SW_Push</text>
<text x="115.6" y="72.1">Conn_01x02_Socket</text>
<text x="201.2" y="77.2">GND</text>
<text x="311.9" y="74.6">RNCF0603BTE10K0</text>
<text x="326.3" y="72.1">R22</text>
<text x="165.6" y="82.3">GND</text>
<text x="272.3" y="83.5">U7C</text>
<text x="330.7" y="82.3">GND</text>
<text x="348.5" y="83.5">U8C</text>
<text x="78.7" y="88.6">R16</text>
<text x="267.2" y="86.1">CD4011UBPWR</text>
<text x="343.4" y="86.1">CD4011UBPWR</text>
<text x="78.7" y="91.1">RNCF0603BTE10K0</text>
<text x="166.4" y="95">JF9</text>
<text x="74.2" y="101.3">GND</text>
<text x="135.2" y="99.1">6062111110F</text>
<text x="143.7" y="96.5">LED2</text>
<text x="166.4" y="97.5">Conn_01x02_Socket</text>
<text x="267.2" y="111.5">CD4011UBPWR</text>
<text x="272.3" y="108.9">U7D</text>
<text x="343.4" y="111.5">CD4011UBPWR</text>
<text x="348.5" y="108.9">U8D</text>
<text x="96.1" y="125.4">B3B-PH-SM4-TB</text>
<text x="103" y="122.9">J10</text>
<text x="119.4" y="130.5">+12V</text>
<text x="271.7" y="130.5">+12V</text>
<text x="347.9" y="130.5">+12V</text>
<text x="115.1" y="141.9">RNCF0603BTE10K0</text>
<text x="129.4" y="139.4">R20</text>
<text x="144.8" y="139.4">R21</text>
<text x="144.8" y="141.9">RNCF0603BTE10K0</text>
<text x="99.9" y="147">SW_SPDT_MSM</text>
<text x="104.6" y="144.5">SW4</text>
<text x="133.9" y="149.6">GND</text>
<text x="140.2" y="149.6">GND</text>
<text x="275.3" y="144.5" transform="rotate(-90 275.3 144.5)">VDD</text>
<text x="280.7" y="149.6">CD4011UBPWR</text>
<text x="280.7" y="147">U7E</text>
<text x="351.5" y="144.5" transform="rotate(-90 351.5 144.5)">VDD</text>
<text x="356.9" y="149.6">CD4011UBPWR</text>
<text x="356.9" y="147">U8E</text>
<text x="125.7" y="152.1">JF10</text>
<text x="125.7" y="154.6">Conn_01x03_Socket</text>
<text x="275.3" y="153.9" transform="rotate(-90 275.3 153.9)">VSS</text>
<text x="351.5" y="153.9" transform="rotate(-90 351.5 153.9)">VSS</text>
<text x="272.3" y="166.1">GND</text>
<text x="348.5" y="166.1">GND</text>
<text x="148.4" y="201.6">+12V</text>
<text x="165.4" y="201.6">RUN</text>
<text x="191.3" y="201.6">GND</text>
<text x="222.8" y="203.2">C33</text>
<text x="29" y="204.2">+12V</text>
<text x="43.1" y="209.2">C32</text>
<text x="165.4" y="204.2">VIN</text>
<text x="165.4" y="206.7">VCC</text>
<text x="165.4" y="209.3">VCCUV</text>
<text x="189.8" y="206.7">SNS-</text>
<text x="189.8" y="204.2">SNS+</text>
<text x="191.7" y="209.3">BST</text>
<text x="210.1" y="208">GND</text>
<text x="215.8" y="205.9">UMF107B7104KAHT</text>
<text x="28.5" y="211.8">UMF107B7104KAHT</text>
<text x="54" y="214.3">GMK107AB7105KAHT</text>
<text x="69.8" y="211.8">C37</text>
<text x="165.4" y="211.8">*FAULT</text>
<text x="165.4" y="214.3">TIMER</text>
<text x="190.3" y="214.3">TGUP</text>
<text x="192.9" y="211.8">TS</text>
<text x="47.5" y="222">GND</text>
<text x="83.5" y="221.9">C1206C155J5RECTU</text>
<text x="99" y="219.4">C38</text>
<text x="108.7" y="222">RNCF0603BTE100K</text>
<text x="123.1" y="219.4">R10</text>
<text x="165.4" y="216.9">INP</text>
<text x="165.4" y="219.4">OVLO</text>
<text x="190.3" y="216.9">TGDN</text>
<text x="190.4" y="219.4">IMON</text>
<text x="191.2" y="222">ISET</text>
<text x="74.2" y="224.5">GND</text>
<text x="136.8" y="224.7">ERA-3AEB1473V</text>
<text x="142.8" y="222.2">R37</text>
<text x="208.3" y="227">R41</text>
<text x="103.4" y="232.1">GND</text>
<text x="127.5" y="232.1">GND</text>
<text x="148.5" y="233.4">R38</text>
<text x="208.3" y="229.6">ERA-3AEB5112V</text>
<text x="134.1" y="235.9">RNCF0603BTE10K0</text>
<text x="203.7" y="237.2">GND</text>
<text x="152.9" y="246.1">GND</text>
<text x="222" y="249.6" transform="rotate(-90 222 249.6)">G</text>
<text x="243.8" y="249.1">TP3</text>
<text x="243.8" y="251.7">TestPoint</text>
<text x="188.2" y="256.2">3</text>
<text x="188.2" y="253.7">4</text>
<text x="196.5" y="253.7">1</text>
<text x="196.5" y="256.2">2</text>
<text x="218.9" y="253.7">D</text>
<text x="219.6" y="257.5">Q6</text>
<text x="221.6" y="253.7">S</text>
<text x="200.6" y="262.6">R40</text>
<text x="212.4" y="260.1">BUK7T1R0-100LJ</text>
<text x="184.7" y="265.1">CRCW0603100RFKEA</text>
</g>
<g font-size="1.3" fill="#a90000">
<text x="97.7" y="30.5">1</text>
<text x="97.7" y="33">2</text>
<text x="40.6" y="38.1">1</text>
<text x="40.6" y="40.6">2</text>
<text x="267.9" y="38.1">1</text>
<text x="279.3" y="40.6">3</text>
<text x="344.1" y="38.1">1</text>
<text x="355.5" y="40.6">3</text>
<text x="191.1" y="47">1</text>
<text x="203.2" y="45.8" transform="rotate(-90 203.2 45.8)">14</text>
<text x="267.9" y="43.2">2</text>
<text x="344.1" y="43.2">2</text>
<text x="191.1" y="49.5">2</text>
<text x="191.1" y="52">5</text>
<text x="213.9" y="48.2">3 FIRE_SR_Q</text>
<text x="213.9" y="53.3">4 FIRE_SR_Q_N</text>
<text x="213.9" y="48.2">3</text>
<text x="213.9" y="53.3">4</text>
<text x="191.1" y="54.6">6</text>
<text x="191.1" y="57.1">8</text>
<text x="191.1" y="59.7">9</text>
<text x="213.3" y="58.4">10</text>
<text x="190.5" y="62.2">12</text>
<text x="190.5" y="64.7">13</text>
<text x="213.3" y="63.5">11</text>
<text x="267.9" y="63.5">5</text>
<text x="344.1" y="63.5">5</text>
<text x="110.4" y="68.6">1</text>
<text x="110.4" y="71.1">2</text>
<text x="165" y="68.6">1</text>
<text x="165" y="71.1">2</text>
<text x="203.2" y="68" transform="rotate(-90 203.2 68)">7</text>
<text x="267.9" y="68.6">6</text>
<text x="279.3" y="66">4</text>
<text x="344.1" y="68.6">6</text>
<text x="355.5" y="66">4</text>
<text x="69.8" y="72.4">1</text>
<text x="69.8" y="74.9">2</text>
<text x="267.9" y="88.9">8</text>
<text x="344.1" y="88.9">8</text>
<text x="161.2" y="94">1</text>
<text x="267.9" y="94">9</text>
<text x="278.7" y="91.4">10</text>
<text x="344.1" y="94">9</text>
<text x="354.9" y="91.4">10</text>
<text x="161.2" y="96.5">2</text>
<text x="267.3" y="114.3">12</text>
<text x="267.3" y="119.4">13</text>
<text x="278.7" y="116.8">11</text>
<text x="343.5" y="114.3">12</text>
<text x="343.5" y="119.4">13</text>
<text x="354.9" y="116.8">11 FIRE_SIG</text>
<text x="106.6" y="127">1</text>
<text x="106.6" y="129.5">2</text>
<text x="106.6" y="132.1">3</text>
<text x="274.3" y="138.5" transform="rotate(-90 274.3 138.5)">14</text>
<text x="350.5" y="138.5" transform="rotate(-90 350.5 138.5)">14</text>
<text x="109.8" y="149.8">1</text>
<text x="120.6" y="149.8">1</text>
<text x="102.2" y="152.4">2</text>
<text x="109.8" y="154.9">3</text>
<text x="120.6" y="152.4">2</text>
<text x="120.6" y="154.9">3</text>
<text x="274.3" y="158.2" transform="rotate(-90 274.3 158.2)">7</text>
<text x="350.5" y="158.2" transform="rotate(-90 350.5 158.2)">7</text>
<text x="160.6" y="200.6">1</text>
<text x="160.6" y="203.2">2</text>
<text x="198.1" y="203.2">16</text>
<text x="198.1" y="200.6">17</text>
<text x="160.6" y="205.7">3</text>
<text x="160.6" y="208.3">4</text>
<text x="198.1" y="208.3">14</text>
<text x="198.1" y="205.7">15</text>
<text x="160.6" y="210.8">5</text>
<text x="160.6" y="213.3">6</text>
<text x="160.6" y="215.9">7</text>
<text x="198.1" y="215.9">11</text>
<text x="198.1" y="213.3">12</text>
<text x="198.1" y="210.8">13</text>
<text x="160.6" y="218.4">8</text>
<text x="198.1" y="218.4">10</text>
<text x="198.7" y="221">9</text>
<text x="221" y="247.1" transform="rotate(-90 221 247.1)">6</text>
<text x="183.4" y="255.2">3</text>
<text x="183.4" y="252.7">4</text>
<text x="201.2" y="252.7">1</text>
<text x="201.2" y="255.2">2</text>
<text x="216.5" y="252.7">7</text>
<text x="224.1" y="252.7">1</text>
</g>
<g font-size="1.3" fill="#0f0f0f">
<text x="243.9" y="38">FIRE_SR_Q</text>
<text x="112.1" y="49.4">FIRE_SR_Q_N</text>
<text x="139.8" y="51.9">FIRE_SR_Q</text>
<text x="308.9" y="58.3">PRE_REQ</text>
<text x="245.4" y="68.5">PRE_REQ</text>
<text x="309.5" y="68.5">DIS_REQ</text>
<text x="320.1" y="93.9">FIRE_SR_Q</text>
<text x="246" y="119.3">DIS_REQ</text>
<text x="142.2" y="126.9">PRE_REQ</text>
<text x="148.6" y="132">DIS_REQ</text>
<text x="203.2" y="203.1">SNS+</text>
<text x="203.2" y="205.6">SNS-</text>
<text x="149.1" y="215.8">FIRE_SIG</text>
<text x="174.8" y="266.6">SNS+</text>
<text x="207" y="269.1">SNS-</text>
</g>
</svg>
